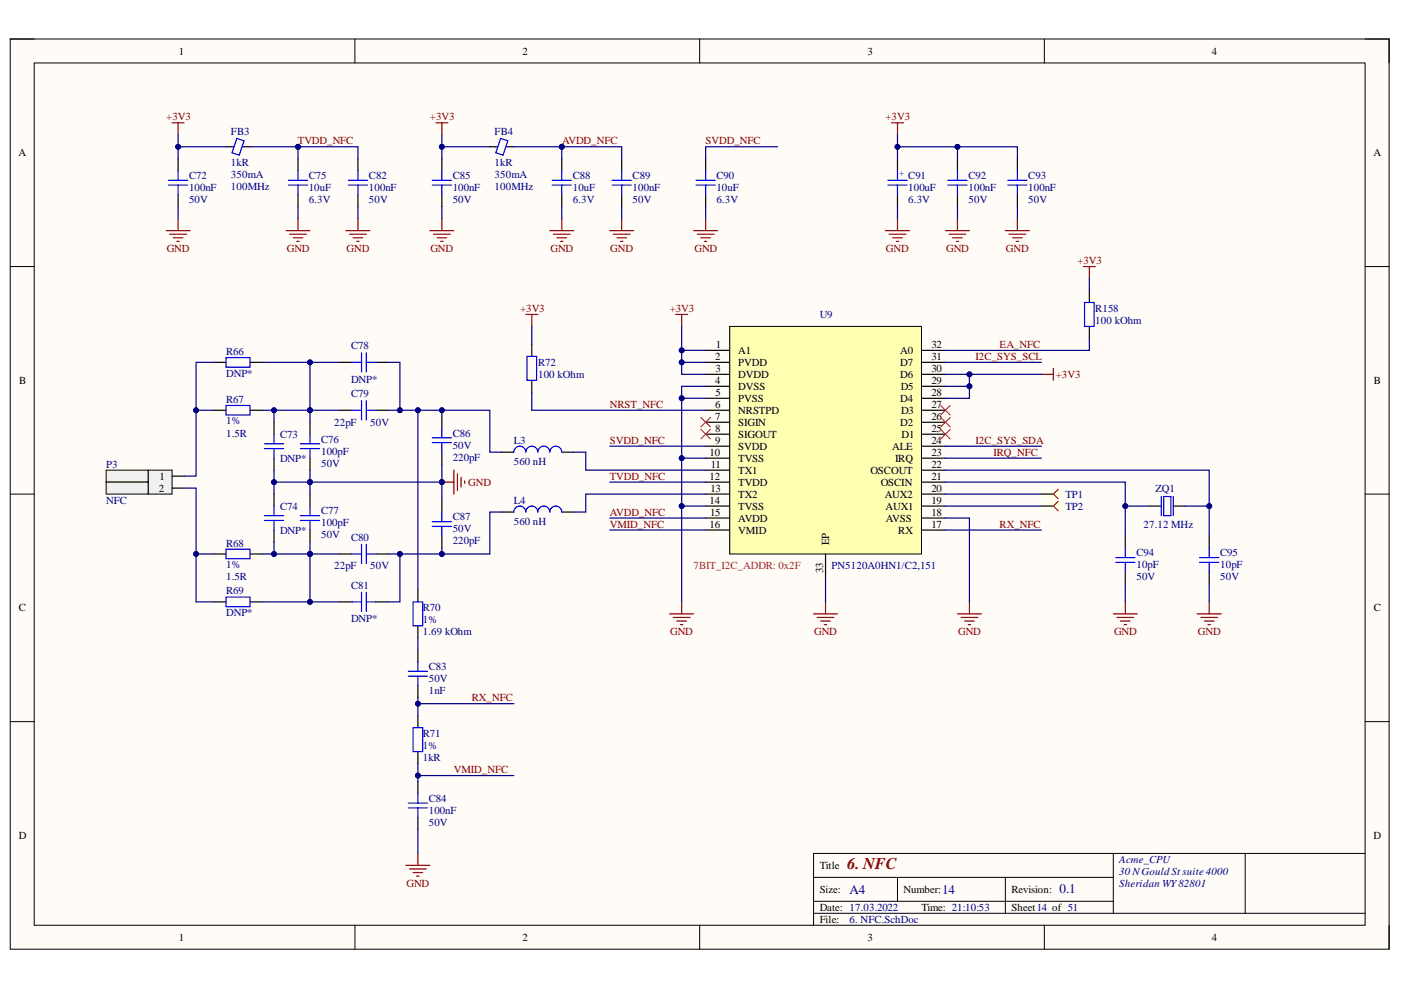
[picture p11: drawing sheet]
<svg xmlns="http://www.w3.org/2000/svg" width="297mm" height="210mm" viewBox="0 0 297 210" stroke-linecap="round" stroke-linejoin="round" font-family="sans-serif">
<path d="M2.2 8.3h292.3v193h-292.3z" fill-rule="evenodd" fill="#fffcf8"/>
<path d="M2.2 8.3h292.3v193h-292.3z" fill="none" stroke="#000" stroke-width=".21"/>
<path d="M7.3 13.3h282.1v182.9h-282.1z" fill-rule="evenodd" fill="#fffcf8"/>
<g fill="none" stroke="#000" stroke-width=".21">
<path d="M2.2 8.3h5.1M7.3 13.3h282.1v182.9h-282.1zM75.3 8.3v5M148.3 8.3v5M221.4 8.3v5M289.4 8.3h5.1v5M2.2 56.5h5.1M289.4 56.5h5.1M2.2 104.8h5.1M289.4 104.8h5.1M2.2 153h5.1M289.4 153h5.1"/>
<path d="M75.3 196.2v5.1M148.3 196.2v5.1M172.5 186h63.5M172.5 193.6h116.9M172.5 191.1h63.5M190.3 186v5.1M213.2 186v7.6M221.4 196.2v5.1M236 180.9v12.7M264 180.9v12.7M289.4 180.9h-116.9v15.3M294.5 196.2v5.1"/>
</g>
<path d="M111.5 66.7h2.5M112.7 66.7v2.5" fill="none" stroke="#800000" stroke-width=".25"/>
<path d="M154.7 69.2h40.7v48.3h-40.7z" fill-rule="evenodd" fill="#ffffb0"/>
<path d="M154.7 69.2h40.7v48.3h-40.7z" fill="none" stroke="#000" stroke-width=".21"/>
<g fill="none" stroke="#000" stroke-width=".25">
<path d="M149.6 74.3h5.1M149.6 76.8h5.1M149.6 79.4h5.1M195.4 76.8h5.1M195.4 79.4h5.1M195.4 74.3h5.1M149.6 81.9h5.1M149.6 84.4h5.1M149.6 87h5.1M149.6 89.5h5.1M149.6 92.1h5.1M149.6 94.6h5.1"/>
<path d="M149.6 97.1h5.1M149.6 99.7h5.1M195.4 81.9h5.1M195.4 84.5h5.1M195.4 87h5.1M195.4 89.5h5.1M195.4 92.1h5.1M195.4 94.6h5.1M195.4 97.1h5.1M195.4 99.7h5.1M149.6 102.2h5.1M149.6 104.8h5.1"/>
<path d="M149.6 107.3h5.1M149.6 109.8h5.1M149.6 112.4h5.1M175 117.5v5M195.4 102.2h5.1M195.4 104.8h5.1M195.4 107.3h5.1M195.4 109.8h5.1M195.4 112.4h5.1"/>
</g>
<path d="M31.4 99.7h5.1v5.1h-5.1z" fill-rule="evenodd" fill="#f0f0f0"/>
<path d="M31.4 99.7h5.1v5.1h-5.1z" fill="none" stroke="#000" stroke-width=".21"/>
<path d="M22.5 99.7h8.9v2.5h-8.9z" fill-rule="evenodd" fill="#f0f0f0"/>
<path d="M22.5 99.7h8.9v2.5h-8.9z" fill="none" stroke="#000" stroke-width=".21"/>
<path d="M22.5 102.2h8.9v2.6h-8.9z" fill-rule="evenodd" fill="#f0f0f0"/>
<path d="M22.5 102.2h8.9v2.6h-8.9z" fill="none" stroke="#000" stroke-width=".21"/>
<g fill="none" stroke="#000" stroke-width=".25">
<path d="M45.4 87h2.5M53 87h2.6M65.7 89.5v2.6M65.7 97.1v2.6M72.1 87h2.5M79.7 87h2.5M93.7 88.3v2.5M93.7 95.9v2.5M106.4 95.9h2.5M119.1 95.9h2.5M36.5 101h2.5M36.5 103.5h2.5"/>
<path d="M45.4 117.5h2.5M53 117.5h2.6M65.7 104.8v2.5M65.7 112.4v2.5M72.1 117.5h2.5M79.7 117.5h2.5M93.7 106v2.6M93.7 113.6v2.6M106.4 108.6h2.5M119.1 108.6h2.5"/>
</g>
<g fill="none" stroke="#00f" stroke-width=".25">
<path d="M47.9 86h5.1v2h-5.1zM63.7 94.1h4.1M63.7 95.1h4.1M65.7 92.1v2M65.7 95.1v2M74.6 87h2.1M76.7 85v4M77.7 85v4M77.7 87h2M91.6 92.8h4.1M91.6 93.8h4.1M93.7 90.8v2"/>
<path d="M93.7 93.8v2.1M108.9 95.9a1.27 1.27 0 0 1 1.3-1.3 1.27 1.27 0 0 1 1.3 1.3 1.27 1.27 0 0 1 1.3-1.3 1.27 1.27 0 0 1 1.2 1.3 1.27 1.27 0 0 1 1.3-1.3 1.27 1.27 0 0 1 1.3 1.3 1.27 1.27 0 0 1 1.2-1.3 1.27 1.27 0 0 1 1.3 1.3M47.9 116.4h5.1v2.1h-5.1zM63.7 109.3h4.1M63.7 110.3h4.1M65.7 107.3v2M65.7 110.3v2.1M74.6 117.5h2.1M76.7 115.4v4.1M77.7 115.4v4.1M77.7 117.5h2M91.6 110.6h4.1"/>
<path d="M91.6 111.6h4.1M93.7 108.6v2M93.7 111.6v2M108.9 108.6a1.27 1.27 0 0 1 1.3-1.3 1.27 1.27 0 0 1 1.3 1.3 1.27 1.27 0 0 1 1.3-1.3 1.27 1.27 0 0 1 1.2 1.3 1.27 1.27 0 0 1 1.3-1.3 1.27 1.27 0 0 1 1.3 1.3 1.27 1.27 0 0 1 1.2-1.3 1.27 1.27 0 0 1 1.3 1.3"/>
</g>
<path d="M96.2 99.7v5.1M93.7 102.2h2.5M97 100.4v3.6M97.8 101.2v2M98.5 102v.5M172.5 130.2h5.1M173.3 130.9h3.5M174 131.7h2.1M174.8 132.4h.5M175 127.6v2.6" fill="none" stroke="#800000" stroke-width=".25"/>
<circle cx="93.7" cy="102.2" r=".51" fill="#000080"/>
<circle cx="93.7" cy="102.2" r=".51" fill="none" stroke="#000080" stroke-width=".21"/>
<path d="M88.6 125.1v2.5M88.6 132.7v2.5M88.6 137.8v2.5M88.6 145.4v2.5M88.6 151.7v2.6M88.6 159.4v2.5M88.6 165.7v2.5M88.6 173.3v2.6" fill="none" stroke="#000" stroke-width=".25"/>
<path d="M87.6 127.6h2v5.1h-2zM86.6 143.4h4M86.6 142.3h4M87.6 154.3h2v5.1h-2zM88.6 140.3v2M88.6 143.4v2M86.6 170.3h4M86.6 171.3h4M88.6 168.2v2.1M88.6 171.3v2" fill="none" stroke="#00f" stroke-width=".25"/>
<g fill="none" stroke="#800000" stroke-width=".25">
<path d="M142 130.2h5.1M142.7 130.9h3.6M143.5 131.7h2M144.3 132.4h.5M144.5 127.6v2.6M203 130.2h5.1M203.8 130.9h3.5M204.5 131.7h2.1M205.3 132.4h.5M205.5 127.6v2.6M86.1 183.5h5M86.8 184.2h3.6"/>
<path d="M87.6 185h2M88.3 185.8h.6M88.6 180.9v2.6"/>
</g>
<path d="M220.8 103.5h5.1v2.5h-5.1z" fill-rule="evenodd" fill="#ffffe8"/>
<path d="M220.8 103.5h5.1v2.5h-5.1z" fill="none" stroke="#fff" stroke-width=".21"/>
<path d="M220.8 104.8h2.5" fill="none" stroke="#000" stroke-width=".25"/>
<path d="M224.4 103.7l-1.1 1.1 1.1 1" fill="none" stroke="#f00" stroke-width=".25"/>
<path d="M220.8 106h5.1v2.6h-5.1z" fill-rule="evenodd" fill="#ffffe8"/>
<path d="M220.8 106h5.1v2.6h-5.1z" fill="none" stroke="#fff" stroke-width=".21"/>
<g fill="none" stroke="#000" stroke-width=".25">
<path d="M37.8 33.7v2.5M47.9 31.1h1.3M51.7 31.1h1.3M63.2 33.7v2.5M75.9 33.7v2.5M37.8 41.3v2.5M63.2 41.3v2.5M75.9 41.3v2.5M45.4 76.8h2.5M53 76.8h2.6M72.1 76.8h2.5M79.7 76.8h2.5"/>
<path d="M112.7 73v2.6M58.1 89.5v2.6M58.1 97.1v2.6M112.7 80.6v2.6M58.1 104.8v2.5M58.1 112.4v2.5M220.8 107.3h2.5M238.6 113.6v2.6M243.7 107.3h2.5M248.8 107.3h2.5M256.4 113.6v2.6M45.4 127.6h2.5"/>
<path d="M53 127.6h2.6M72.1 127.6h2.5M79.7 127.6h2.5M238.6 121.3v2.5M256.4 121.3v2.5"/>
</g>
<path d="M224.4 106.3l-1.1 1 1.1 1" fill="none" stroke="#f00" stroke-width=".25"/>
<g fill="none" stroke="#00f" stroke-width=".25">
<path d="M35.7 38.2h4.1M35.7 39.2h4.1M37.8 36.2v2M37.8 39.2v2.1M49.2 31.1h.3M50.2 29.3l1.5 .5-1 3.1-1.5-.5zM51.5 31.1h.2M61.1 38.2h4.1M61.1 39.2h4.1M63.2 36.2v2M63.2 39.2v2.1M73.9 38.2h4"/>
<path d="M73.9 39.2h4M75.9 36.2v2M75.9 39.2v2.1M47.9 75.8h5.1v2h-5.1zM74.6 76.8h2.1M76.7 74.8v4.1M77.7 74.8v4.1M77.7 76.8h2M111.7 75.6h2.1v5h-2.1zM56.1 94.1h4M56.1 95.1h4M58.1 92.1v2"/>
<path d="M58.1 95.1v2M56.1 109.3h4M56.1 110.3h4M58.1 107.3v2M58.1 110.3v2.1M236.6 118.2h4M236.6 119.2h4M238.6 116.2v2M238.6 119.2v2.1M246.2 105.3v4M246.7 105.3h1.5v4h-1.5zM248.8 105.3v4"/>
<path d="M254.3 118.2h4.1M254.3 119.2h4.1M256.4 116.2v2M256.4 119.2v2.1M47.9 126.6h5.1v2h-5.1zM74.6 127.6h2.1M76.7 125.6v4M77.7 125.6v4M77.7 127.6h2"/>
</g>
<g fill="none" stroke="#800000" stroke-width=".25">
<path d="M36.5 26h2.5M37.8 26v2.6M35.2 48.9h5.1M36 49.7h3.5M36.7 50.4h2.1M37.5 51.2h.5M37.8 46.4v2.5M60.6 48.9h5.1M61.4 49.7h3.6M62.2 50.4h2M62.9 51.2h.5M63.2 46.4v2.5"/>
<path d="M73.3 48.9h5.1M74.1 49.7h3.6M74.9 50.4h2M75.6 51.2h.5M75.9 46.4v2.5M143.3 66.7h2.5M144.5 66.7v2.5M236 130.2h5.1M236.8 130.9h3.6M237.6 131.7h2M238.3 132.4h.5M238.6 127.6v2.6"/>
<path d="M253.8 130.2h5.1M254.6 130.9h3.6M255.4 131.7h2M256.1 132.4h.5M256.4 127.6v2.6"/>
</g>
<path d="M148.6 88.5l2 2M148.6 91l2 2.1M150.6 88.5l-2 2M150.6 91l-2 2.1M199.4 86l2.1 2M199.4 88.5l2.1 2M199.4 91.1l2.1 2M201.5 86l-2.1 2M201.5 88.5l-2.1 2M201.5 91.1l-2.1 2" fill="none" stroke="#f00" stroke-width=".21"/>
<circle cx="63.2" cy="31.1" r=".51" fill="#000080"/>
<circle cx="63.2" cy="31.1" r=".51" fill="none" stroke="#000080" stroke-width=".21"/>
<g fill="none" stroke="#00f" stroke-width=".25">
<path d="M91.6 38.2h4.1M91.6 39.2h4.1M93.7 36.2v2M93.7 39.2v2.1M105.1 31.1h.3M106.1 29.3l1.6 .5-1.1 3.1-1.5-.5zM107.4 31.1h.3M117.1 38.2h4M117.1 39.2h4M119.1 36.2v2M119.1 39.2v2.1M129.8 38.2h4"/>
<path d="M129.8 39.2h4M131.8 36.2v2M131.8 39.2v2.1"/>
</g>
<path d="M93.7 33.7v2.5M103.9 31.1h1.2M107.7 31.1h1.2M119.1 33.7v2.5M131.8 33.7v2.5M93.7 41.3v2.5M119.1 41.3v2.5M131.8 41.3v2.5" fill="none" stroke="#000" stroke-width=".25"/>
<g fill="none" stroke="#800000" stroke-width=".25">
<path d="M92.4 26h2.6M93.7 26v2.6M91.1 48.9h5.1M91.9 49.7h3.6M92.7 50.4h2M93.4 51.2h.5M93.7 46.4v2.5M116.6 48.9h5M117.3 49.7h3.6M118.1 50.4h2M118.9 51.2h.5M119.1 46.4v2.5"/>
<path d="M129.3 48.9h5.1M130 49.7h3.6M130.8 50.4h2M131.6 51.2h.5M131.8 46.4v2.5"/>
</g>
<circle cx="119.1" cy="31.1" r=".51" fill="#000080"/>
<circle cx="119.1" cy="31.1" r=".51" fill="none" stroke="#000080" stroke-width=".21"/>
<g fill="none" stroke="#800000" stroke-width=".25">
<path d="M189 26h2.6M190.3 26v2.6M147.1 48.9h5.1M147.8 49.7h3.6M148.6 50.4h2M149.4 51.2h.5M149.6 46.4v2.5M187.7 48.9h5.1M188.5 49.7h3.6M189.3 50.4h2M190 51.2h.5M190.3 46.4v2.5"/>
<path d="M200.5 48.9h5M201.2 49.7h3.6M202 50.4h2M202.7 51.2h.6M203 46.4v2.5M213.2 48.9h5M213.9 49.7h3.6M214.7 50.4h2M215.5 51.2h.5M215.7 46.4v2.5"/>
</g>
<path d="M149.6 33.7v2.5M190.3 33.7v2.5M203 33.7v2.5M215.7 33.7v2.5M149.6 41.3v2.5M190.3 41.3v2.5M203 41.3v2.5M215.7 41.3v2.5" fill="none" stroke="#000" stroke-width=".25"/>
<g fill="none" stroke="#00f" stroke-width=".25">
<path d="M147.6 38.2h4M147.6 39.2h4M149.6 36.2v2M149.6 39.2v2.1M188.3 38.2h4M188.3 39.2h4M190.3 36.2v2M190.3 39.2v2.1M201 38.2h4M201 39.2h4M203 36.2v2M203 39.2v2.1"/>
<path d="M213.7 38.2h4M213.7 39.2h4M215.7 36.2v2M215.7 39.2v2.1"/>
</g>
<path d="M72.1 87h-6.4v2.5" fill="none" stroke="#000080" stroke-width=".25"/>
<circle cx="65.7" cy="87" r=".51" fill="#000080"/>
<circle cx="65.7" cy="87" r=".51" fill="none" stroke="#000080" stroke-width=".21"/>
<path d="M65.7 114.9v2.6h6.4" fill="none" stroke="#000080" stroke-width=".25"/>
<circle cx="65.7" cy="117.5" r=".51" fill="#000080"/>
<circle cx="65.7" cy="117.5" r=".51" fill="none" stroke="#000080" stroke-width=".21"/>
<path d="M93.7 116.2v1.3h-11.5" fill="none" stroke="#000080" stroke-width=".25"/>
<circle cx="84.8" cy="117.5" r=".51" fill="#000080"/>
<circle cx="84.8" cy="117.5" r=".51" fill="none" stroke="#000080" stroke-width=".21"/>
<circle cx="93.7" cy="117.5" r=".51" fill="#000080"/>
<circle cx="93.7" cy="117.5" r=".51" fill="none" stroke="#000080" stroke-width=".21"/>
<path d="M65.7 102.2h28" fill="none" stroke="#000080" stroke-width=".25"/>
<circle cx="65.7" cy="102.2" r=".51" fill="#000080"/>
<circle cx="65.7" cy="102.2" r=".51" fill="none" stroke="#000080" stroke-width=".21"/>
<circle cx="93.7" cy="102.2" r=".51" fill="#000080"/>
<circle cx="93.7" cy="102.2" r=".51" fill="none" stroke="#000080" stroke-width=".21"/>
<path d="M106.4 108.6h-2.5v8.9h-10.2" fill="none" stroke="#000080" stroke-width=".25"/>
<circle cx="93.7" cy="117.5" r=".51" fill="#000080"/>
<circle cx="93.7" cy="117.5" r=".51" fill="none" stroke="#000080" stroke-width=".21"/>
<path d="M93.7 87h10.2v8.9h2.5" fill="none" stroke="#000080" stroke-width=".25"/>
<circle cx="93.7" cy="87" r=".51" fill="#000080"/>
<circle cx="93.7" cy="87" r=".51" fill="none" stroke="#000080" stroke-width=".21"/>
<path d="M55.6 87h10.1M121.6 95.9h2.6v3.8h25.4M149.6 104.8h-25.4v3.8h-2.6" fill="none" stroke="#000080" stroke-width=".25"/>
<circle cx="58.1" cy="87" r=".51" fill="#000080"/>
<circle cx="58.1" cy="87" r=".51" fill="none" stroke="#000080" stroke-width=".21"/>
<circle cx="65.7" cy="87" r=".51" fill="#000080"/>
<circle cx="65.7" cy="87" r=".51" fill="none" stroke="#000080" stroke-width=".21"/>
<path d="M55.6 117.5h10.1" fill="none" stroke="#000080" stroke-width=".25"/>
<circle cx="58.1" cy="117.5" r=".51" fill="#000080"/>
<circle cx="58.1" cy="117.5" r=".51" fill="none" stroke="#000080" stroke-width=".21"/>
<circle cx="65.7" cy="117.5" r=".51" fill="#000080"/>
<circle cx="65.7" cy="117.5" r=".51" fill="none" stroke="#000080" stroke-width=".21"/>
<path d="M65.7 99.7v5.1M175 122.5v5.1" fill="none" stroke="#000080" stroke-width=".25"/>
<circle cx="65.7" cy="102.2" r=".51" fill="#000080"/>
<circle cx="65.7" cy="102.2" r=".51" fill="none" stroke="#000080" stroke-width=".21"/>
<path d="M93.7 98.4v7.6" fill="none" stroke="#000080" stroke-width=".25"/>
<circle cx="93.7" cy="102.2" r=".51" fill="#000080"/>
<circle cx="93.7" cy="102.2" r=".51" fill="none" stroke="#000080" stroke-width=".21"/>
<path d="M45.4 87h-3.8v14h-2.6" fill="none" stroke="#000080" stroke-width=".25"/>
<circle cx="41.6" cy="87" r=".51" fill="#000080"/>
<circle cx="41.6" cy="87" r=".51" fill="none" stroke="#000080" stroke-width=".21"/>
<path d="M39 103.5h2.6v14h3.8" fill="none" stroke="#000080" stroke-width=".25"/>
<circle cx="41.6" cy="117.5" r=".51" fill="#000080"/>
<circle cx="41.6" cy="117.5" r=".51" fill="none" stroke="#000080" stroke-width=".21"/>
<path d="M200.5 112.4h20.3M88.6 135.2v2.6M88.6 147.9v3.8" fill="none" stroke="#000080" stroke-width=".25"/>
<circle cx="88.6" cy="149.2" r=".51" fill="#000080"/>
<circle cx="88.6" cy="149.2" r=".51" fill="none" stroke="#000080" stroke-width=".21"/>
<path d="M88.6 161.9v3.8" fill="none" stroke="#000080" stroke-width=".25"/>
<circle cx="88.6" cy="164.4" r=".51" fill="#000080"/>
<circle cx="88.6" cy="164.4" r=".51" fill="none" stroke="#000080" stroke-width=".21"/>
<path d="M88.6 87v38.1M88.6 175.9v5" fill="none" stroke="#000080" stroke-width=".25"/>
<circle cx="88.6" cy="87" r=".51" fill="#000080"/>
<circle cx="88.6" cy="87" r=".51" fill="none" stroke="#000080" stroke-width=".21"/>
<path d="M88.6 149.2h20.3" fill="none" stroke="#000080" stroke-width=".25"/>
<circle cx="88.6" cy="149.2" r=".51" fill="#000080"/>
<circle cx="88.6" cy="149.2" r=".51" fill="none" stroke="#000080" stroke-width=".21"/>
<path d="M88.6 164.4h20.3" fill="none" stroke="#000080" stroke-width=".25"/>
<circle cx="88.6" cy="164.4" r=".51" fill="#000080"/>
<circle cx="88.6" cy="164.4" r=".51" fill="none" stroke="#000080" stroke-width=".21"/>
<path d="M144.5 84.4h5.1M129.3 112.4h20.3" fill="none" stroke="#000080" stroke-width=".25"/>
<circle cx="144.5" cy="84.4" r=".51" fill="#000080"/>
<circle cx="144.5" cy="84.4" r=".51" fill="none" stroke="#000080" stroke-width=".21"/>
<path d="M144.5 97.1h5.1" fill="none" stroke="#000080" stroke-width=".25"/>
<circle cx="144.5" cy="97.1" r=".51" fill="#000080"/>
<circle cx="144.5" cy="97.1" r=".51" fill="none" stroke="#000080" stroke-width=".21"/>
<path d="M144.5 107.3h5.1" fill="none" stroke="#000080" stroke-width=".25"/>
<circle cx="144.5" cy="107.3" r=".51" fill="#000080"/>
<circle cx="144.5" cy="107.3" r=".51" fill="none" stroke="#000080" stroke-width=".21"/>
<path d="M149.6 81.9h-5.1v45.7" fill="none" stroke="#000080" stroke-width=".25"/>
<circle cx="144.5" cy="107.3" r=".51" fill="#000080"/>
<circle cx="144.5" cy="107.3" r=".51" fill="none" stroke="#000080" stroke-width=".21"/>
<circle cx="144.5" cy="97.1" r=".51" fill="#000080"/>
<circle cx="144.5" cy="97.1" r=".51" fill="none" stroke="#000080" stroke-width=".21"/>
<circle cx="144.5" cy="84.4" r=".51" fill="#000080"/>
<circle cx="144.5" cy="84.4" r=".51" fill="none" stroke="#000080" stroke-width=".21"/>
<path d="M200.5 109.8h5v17.8M200.5 102.2h38.1v5.1h5.1M200.5 104.8h20.3M200.5 107.3h20.3" fill="none" stroke="#000080" stroke-width=".25"/>
<circle cx="238.6" cy="107.3" r=".51" fill="#000080"/>
<circle cx="238.6" cy="107.3" r=".51" fill="none" stroke="#000080" stroke-width=".21"/>
<path d="M200.5 99.7h55.9v7.6h-5.1" fill="none" stroke="#000080" stroke-width=".25"/>
<circle cx="256.4" cy="107.3" r=".51" fill="#000080"/>
<circle cx="256.4" cy="107.3" r=".51" fill="none" stroke="#000080" stroke-width=".21"/>
<path d="M238.6 107.3v6.3" fill="none" stroke="#000080" stroke-width=".25"/>
<circle cx="238.6" cy="107.3" r=".51" fill="#000080"/>
<circle cx="238.6" cy="107.3" r=".51" fill="none" stroke="#000080" stroke-width=".21"/>
<path d="M256.4 107.3v6.3" fill="none" stroke="#000080" stroke-width=".25"/>
<circle cx="256.4" cy="107.3" r=".51" fill="#000080"/>
<circle cx="256.4" cy="107.3" r=".51" fill="none" stroke="#000080" stroke-width=".21"/>
<path d="M112.7 69.2v3.8M144.5 69.2v5.1h5.1M200.5 76.8h20.3M112.7 83.2v3.8h36.9M129.3 94.6h20.3M200.5 97.1h20.3M200.5 94.6h20.3M129.3 109.8h20.3M129.3 102.2h20.3M238.6 123.8v3.8M256.4 123.8v3.8" fill="none" stroke="#000080" stroke-width=".25"/>
<circle cx="144.5" cy="74.3" r=".51" fill="#000080"/>
<circle cx="144.5" cy="74.3" r=".51" fill="none" stroke="#000080" stroke-width=".21"/>
<path d="M41.6 117.5v10.1h3.8" fill="none" stroke="#000080" stroke-width=".25"/>
<circle cx="41.6" cy="117.5" r=".51" fill="#000080"/>
<circle cx="41.6" cy="117.5" r=".51" fill="none" stroke="#000080" stroke-width=".21"/>
<path d="M65.7 117.5v10.1h-10.1" fill="none" stroke="#000080" stroke-width=".25"/>
<circle cx="65.7" cy="117.5" r=".51" fill="#000080"/>
<circle cx="65.7" cy="117.5" r=".51" fill="none" stroke="#000080" stroke-width=".21"/>
<circle cx="65.7" cy="127.6" r=".51" fill="#000080"/>
<circle cx="65.7" cy="127.6" r=".51" fill="none" stroke="#000080" stroke-width=".21"/>
<path d="M45.4 76.8h-3.8v10.2" fill="none" stroke="#000080" stroke-width=".25"/>
<circle cx="41.6" cy="87" r=".51" fill="#000080"/>
<circle cx="41.6" cy="87" r=".51" fill="none" stroke="#000080" stroke-width=".21"/>
<path d="M55.6 76.8h10.1v10.2" fill="none" stroke="#000080" stroke-width=".25"/>
<circle cx="65.7" cy="76.8" r=".51" fill="#000080"/>
<circle cx="65.7" cy="76.8" r=".51" fill="none" stroke="#000080" stroke-width=".21"/>
<circle cx="65.7" cy="87" r=".51" fill="#000080"/>
<circle cx="65.7" cy="87" r=".51" fill="none" stroke="#000080" stroke-width=".21"/>
<path d="M65.7 127.6h6.4" fill="none" stroke="#000080" stroke-width=".25"/>
<circle cx="65.7" cy="127.6" r=".51" fill="#000080"/>
<circle cx="65.7" cy="127.6" r=".51" fill="none" stroke="#000080" stroke-width=".21"/>
<path d="M84.8 117.5v10.1h-2.6" fill="none" stroke="#000080" stroke-width=".25"/>
<circle cx="84.8" cy="117.5" r=".51" fill="#000080"/>
<circle cx="84.8" cy="117.5" r=".51" fill="none" stroke="#000080" stroke-width=".21"/>
<path d="M65.7 76.8h6.4" fill="none" stroke="#000080" stroke-width=".25"/>
<circle cx="65.7" cy="76.8" r=".51" fill="#000080"/>
<circle cx="65.7" cy="76.8" r=".51" fill="none" stroke="#000080" stroke-width=".21"/>
<path d="M82.2 76.8h2.6v10.2" fill="none" stroke="#000080" stroke-width=".25"/>
<circle cx="84.8" cy="87" r=".51" fill="#000080"/>
<circle cx="84.8" cy="87" r=".51" fill="none" stroke="#000080" stroke-width=".21"/>
<path d="M82.2 87h11.5v1.3" fill="none" stroke="#000080" stroke-width=".25"/>
<circle cx="84.8" cy="87" r=".51" fill="#000080"/>
<circle cx="84.8" cy="87" r=".51" fill="none" stroke="#000080" stroke-width=".21"/>
<circle cx="88.6" cy="87" r=".51" fill="#000080"/>
<circle cx="88.6" cy="87" r=".51" fill="none" stroke="#000080" stroke-width=".21"/>
<circle cx="93.7" cy="87" r=".51" fill="#000080"/>
<circle cx="93.7" cy="87" r=".51" fill="none" stroke="#000080" stroke-width=".21"/>
<path d="M58.1 99.7v5.1" fill="none" stroke="#000080" stroke-width=".25"/>
<circle cx="58.1" cy="102.2" r=".51" fill="#000080"/>
<circle cx="58.1" cy="102.2" r=".51" fill="none" stroke="#000080" stroke-width=".21"/>
<path d="M58.1 102.2h7.6" fill="none" stroke="#000080" stroke-width=".25"/>
<circle cx="58.1" cy="102.2" r=".51" fill="#000080"/>
<circle cx="58.1" cy="102.2" r=".51" fill="none" stroke="#000080" stroke-width=".21"/>
<circle cx="65.7" cy="102.2" r=".51" fill="#000080"/>
<circle cx="65.7" cy="102.2" r=".51" fill="none" stroke="#000080" stroke-width=".21"/>
<path d="M58.1 87v2.5" fill="none" stroke="#000080" stroke-width=".25"/>
<circle cx="58.1" cy="87" r=".51" fill="#000080"/>
<circle cx="58.1" cy="87" r=".51" fill="none" stroke="#000080" stroke-width=".21"/>
<path d="M58.1 114.9v2.6" fill="none" stroke="#000080" stroke-width=".25"/>
<circle cx="58.1" cy="117.5" r=".51" fill="#000080"/>
<circle cx="58.1" cy="117.5" r=".51" fill="none" stroke="#000080" stroke-width=".21"/>
<path d="M53 31.1h22.9v2.6M63.2 43.8v2.6M75.9 43.8v2.6" fill="none" stroke="#000080" stroke-width=".25"/>
<circle cx="63.2" cy="31.1" r=".51" fill="#000080"/>
<circle cx="63.2" cy="31.1" r=".51" fill="none" stroke="#000080" stroke-width=".21"/>
<path d="M63.2 31.1v2.6" fill="none" stroke="#000080" stroke-width=".25"/>
<circle cx="63.2" cy="31.1" r=".51" fill="#000080"/>
<circle cx="63.2" cy="31.1" r=".51" fill="none" stroke="#000080" stroke-width=".21"/>
<path d="M47.9 31.1h-10.1v2.6" fill="none" stroke="#000080" stroke-width=".25"/>
<circle cx="37.8" cy="31.1" r=".51" fill="#000080"/>
<circle cx="37.8" cy="31.1" r=".51" fill="none" stroke="#000080" stroke-width=".21"/>
<path d="M37.8 28.6v2.5" fill="none" stroke="#000080" stroke-width=".25"/>
<circle cx="37.8" cy="31.1" r=".51" fill="#000080"/>
<circle cx="37.8" cy="31.1" r=".51" fill="none" stroke="#000080" stroke-width=".21"/>
<path d="M108.9 31.1h22.9v2.6M37.8 43.8v2.6M119.1 43.8v2.6M131.8 43.8v2.6" fill="none" stroke="#000080" stroke-width=".25"/>
<circle cx="119.1" cy="31.1" r=".51" fill="#000080"/>
<circle cx="119.1" cy="31.1" r=".51" fill="none" stroke="#000080" stroke-width=".21"/>
<path d="M119.1 31.1v2.6" fill="none" stroke="#000080" stroke-width=".25"/>
<circle cx="119.1" cy="31.1" r=".51" fill="#000080"/>
<circle cx="119.1" cy="31.1" r=".51" fill="none" stroke="#000080" stroke-width=".21"/>
<path d="M103.9 31.1h-10.2v2.6" fill="none" stroke="#000080" stroke-width=".25"/>
<circle cx="93.7" cy="31.1" r=".51" fill="#000080"/>
<circle cx="93.7" cy="31.1" r=".51" fill="none" stroke="#000080" stroke-width=".21"/>
<path d="M93.7 28.6v2.5" fill="none" stroke="#000080" stroke-width=".25"/>
<circle cx="93.7" cy="31.1" r=".51" fill="#000080"/>
<circle cx="93.7" cy="31.1" r=".51" fill="none" stroke="#000080" stroke-width=".21"/>
<path d="M164.9 31.1h-15.3v2.6M93.7 43.8v2.6M149.6 43.8v2.6M144.5 74.3v5.1h5.1" fill="none" stroke="#000080" stroke-width=".25"/>
<circle cx="144.5" cy="76.8" r=".51" fill="#000080"/>
<circle cx="144.5" cy="76.8" r=".51" fill="none" stroke="#000080" stroke-width=".21"/>
<circle cx="144.5" cy="74.3" r=".51" fill="#000080"/>
<circle cx="144.5" cy="74.3" r=".51" fill="none" stroke="#000080" stroke-width=".21"/>
<path d="M144.5 76.8h5.1" fill="none" stroke="#000080" stroke-width=".25"/>
<circle cx="144.5" cy="76.8" r=".51" fill="#000080"/>
<circle cx="144.5" cy="76.8" r=".51" fill="none" stroke="#000080" stroke-width=".21"/>
<path d="M190.3 33.7v-2.6h25.4v2.6M190.3 43.8v2.6M203 43.8v2.6M215.7 43.8v2.6" fill="none" stroke="#000080" stroke-width=".25"/>
<circle cx="190.3" cy="31.1" r=".51" fill="#000080"/>
<circle cx="190.3" cy="31.1" r=".51" fill="none" stroke="#000080" stroke-width=".21"/>
<circle cx="203" cy="31.1" r=".51" fill="#000080"/>
<circle cx="203" cy="31.1" r=".51" fill="none" stroke="#000080" stroke-width=".21"/>
<path d="M203 31.1v2.6" fill="none" stroke="#000080" stroke-width=".25"/>
<circle cx="203" cy="31.1" r=".51" fill="#000080"/>
<circle cx="203" cy="31.1" r=".51" fill="none" stroke="#000080" stroke-width=".21"/>
<path d="M190.3 28.6v2.5" fill="none" stroke="#000080" stroke-width=".25"/>
<circle cx="190.3" cy="31.1" r=".51" fill="#000080"/>
<circle cx="190.3" cy="31.1" r=".51" fill="none" stroke="#000080" stroke-width=".21"/>
<path d="M220.8 79.4h2.5M223.3 78.1v2.5" fill="none" stroke="#800000" stroke-width=".25"/>
<path d="M200.5 79.4h20.3" fill="none" stroke="#000080" stroke-width=".25"/>
<circle cx="205.5" cy="79.4" r=".51" fill="#000080"/>
<circle cx="205.5" cy="79.4" r=".51" fill="none" stroke="#000080" stroke-width=".21"/>
<path d="M205.5 79.4v5.1h-5" fill="none" stroke="#000080" stroke-width=".25"/>
<circle cx="205.5" cy="81.9" r=".51" fill="#000080"/>
<circle cx="205.5" cy="81.9" r=".51" fill="none" stroke="#000080" stroke-width=".21"/>
<circle cx="205.5" cy="79.4" r=".51" fill="#000080"/>
<circle cx="205.5" cy="79.4" r=".51" fill="none" stroke="#000080" stroke-width=".21"/>
<path d="M200.5 81.9h5" fill="none" stroke="#000080" stroke-width=".25"/>
<circle cx="205.5" cy="81.9" r=".51" fill="#000080"/>
<circle cx="205.5" cy="81.9" r=".51" fill="none" stroke="#000080" stroke-width=".21"/>
<path d="M231 61.6v2.5M231 69.2v2.5" fill="none" stroke="#000" stroke-width=".25"/>
<path d="M229.9 64.1h2.1v5.1h-2.1z" fill="none" stroke="#00f" stroke-width=".25"/>
<path d="M229.7 56.5h2.5M231 56.5v2.6" fill="none" stroke="#800000" stroke-width=".25"/>
<path d="M231 59.1v2.5M231 71.7v2.6h-30.5" fill="none" stroke="#000080" stroke-width=".25"/>
<text font-size="3.5" fill="#800000" x="179.6" y="184.3">6. NFC</text>
<g font-size="2.8" fill="#000080">
<text x="180.1" y="189.5">A4</text>
<text x="199.8" y="189.5">14</text>
<text x="224.6" y="189.2">0.1</text>
</g>
<g font-size="2.3">
<text x="37.9" y="11.6">1</text>
<text x="110.8" y="11.6">2</text>
<text x="183.9" y="11.6">3</text>
<text x="256.9" y="11.6">4</text>
<text x="3.9" y="33.1">A</text>
<text x="291.2" y="33.1">A</text>
<text x="151.6" y="76.3">2</text>
<text x="151.8" y="73.8">1</text>
<text x="156.5" y="75">A1</text>
<text x="156.5" y="77.6">PVDD</text>
<text x="190.9" y="77.6">D7</text>
<text x="190.9" y="75">A0</text>
<text x="197.5" y="76.3">31</text>
<text x="197.5" y="73.8">32</text>
<text x="4.1" y="81.4">B</text>
<text x="151.6" y="81.4">4</text>
<text x="151.7" y="78.8">3</text>
<text x="151.7" y="83.9">5</text>
<text x="156.5" y="80.1">DVDD</text>
<text x="156.5" y="82.6">DVSS</text>
<text x="190.9" y="80.1">D6</text>
<text x="191" y="82.6">D5</text>
<text x="197.5" y="83.9">28</text>
<text x="197.5" y="81.4">29</text>
<text x="197.5" y="78.8">30</text>
<text x="291.3" y="81.4">B</text>
<text x="151.6" y="86.4">6</text>
<text x="151.6" y="89">7</text>
<text x="156.5" y="85.2">PVSS</text>
<text x="156.5" y="87.7">NRSTPD</text>
<text x="190.9" y="85.2">D4</text>
<text x="191" y="87.7">D3</text>
<text x="197.5" y="89">26</text>
<text x="197.5" y="86.4">27</text>
<text x="151.6" y="91.5">8</text>
<text x="151.6" y="94.1">9</text>
<text x="156.5" y="90.2">SIGIN</text>
<text x="156.5" y="92.8">SIGOUT</text>
<text x="156.5" y="95.4">SVDD</text>
<text x="189.2" y="95.4">ALE</text>
<text x="190.9" y="90.2">D2</text>
<text x="191.1" y="92.8">D1</text>
<text x="197.5" y="94.1">24</text>
<text x="197.5" y="91.5">25</text>
<text x="33.8" y="101.7">1</text>
<text x="150.5" y="96.6">10</text>
<text x="150.5" y="101.7">12</text>
<text x="150.7" y="99.2">11</text>
<text x="156.5" y="97.9">TVSS</text>
<text x="156.5" y="100.4">TX1</text>
<text x="184.5" y="100.4">OSCOUT</text>
<text x="189.8" y="97.9">IRQ</text>
<text x="197.5" y="101.7">21</text>
<text x="197.5" y="99.2">22</text>
<text x="197.5" y="96.6">23</text>
<text x="33.7" y="104.3">2</text>
<text x="150.5" y="106.8">14</text>
<text x="150.6" y="104.3">13</text>
<text x="156.5" y="103">TVDD</text>
<text x="156.5" y="105.5">TX2</text>
<text x="186.7" y="103">OSCIN</text>
<text x="187.6" y="105.5">AUX2</text>
<text x="197.5" y="106.8">19</text>
<text x="197.5" y="104.3">20</text>
<text x="150.5" y="111.9">16</text>
<text x="150.5" y="109.3">15</text>
<text x="156.5" y="108.1">TVSS</text>
<text x="156.5" y="110.6">AVDD</text>
<text x="156.5" y="113.1">VMID</text>
<text x="187.7" y="108.1">AUX1</text>
<text x="187.8" y="110.6">AVSS</text>
<text x="190.5" y="113.1">RX</text>
<text x="197.5" y="111.9">17</text>
<text x="197.5" y="109.3">18</text>
<text x="175.8" y="115.7" transform="rotate(-90 175.8 115.7)">EP</text>
<text x="174.6" y="121.6" transform="rotate(-90 174.6 121.6)">33</text>
<text x="4" y="129.6">C</text>
<text x="291.3" y="129.6">C</text>
<text x="4" y="177.8">D</text>
<text x="291.2" y="177.8">D</text>
<text x="173.8" y="184.3">Title</text>
<text x="173.8" y="189.3">Size:</text>
<text x="191.6" y="189.3">Number:</text>
<text x="214.5" y="189.3">Revision:</text>
<text x="173.8" y="193.1">Date: 17.03.2022</text>
<text x="173.8" y="195.7">File:</text>
<text x="195.4" y="193.1">Time: 21:10:53</text>
<text x="214.5" y="193.1">Sheet14 of 51</text>
<text x="37.9" y="199.5">1</text>
<text x="110.8" y="199.5">2</text>
<text x="183.9" y="199.5">3</text>
<text x="256.9" y="199.5">4</text>
</g>
<g font-size="2.3" fill="#800000">
<text x="35.3" y="25.5">+3V3</text>
<text x="91.2" y="25.5">+3V3</text>
<text x="187.7" y="25.5">+3V3</text>
<text x="63.2" y="30.6">TVDD_NFC</text>
<text x="119.2" y="30.6">AVDD_NFC</text>
<text x="149.6" y="30.6">SVDD_NFC</text>
<text x="35.4" y="53.5">GND</text>
<text x="60.8" y="53.5">GND</text>
<text x="73.5" y="53.5">GND</text>
<text x="91.3" y="53.5">GND</text>
<text x="116.7" y="53.5">GND</text>
<text x="129.4" y="53.5">GND</text>
<text x="147.2" y="53.5">GND</text>
<text x="187.8" y="53.5">GND</text>
<text x="200.6" y="53.5">GND</text>
<text x="213.3" y="53.5">GND</text>
<text x="228.4" y="56">+3V3</text>
<text x="110.3" y="66.1">+3V3</text>
<text x="142" y="66.1">+3V3</text>
<text x="206.9" y="76.3">I2C_SYS_SCL</text>
<text x="211.9" y="73.8">EA_NFC</text>
<text x="223.9" y="80.1">+3V3</text>
<text x="129.3" y="86.4">NRST_NFC</text>
<text x="129.3" y="94.1">SVDD_NFC</text>
<text x="206.9" y="94.1">I2C_SYS_SDA</text>
<text x="129.3" y="101.7">TVDD_NFC</text>
<text x="210.7" y="96.6">IRQ_NFC</text>
<text x="99.3" y="103">GND</text>
<text x="129.3" y="111.9">VMID_NFC</text>
<text x="129.3" y="109.3">AVDD_NFC</text>
<text x="211.9" y="111.9">RX_NFC</text>
<text x="142.1" y="134.7">GND</text>
<text x="172.6" y="134.7">GND</text>
<text x="203.1" y="134.7">GND</text>
<text x="236.2" y="134.7">GND</text>
<text x="254" y="134.7">GND</text>
<text x="100" y="148.7">RX_NFC</text>
<text x="96.2" y="163.9">VMID_NFC</text>
<text x="86.2" y="188.1">GND</text>
</g>
<g font-size="2.3" fill="#000080">
<text x="49" y="28.6">FB3</text>
<text x="104.9" y="28.6">FB4</text>
<text x="49" y="35.1">1kR</text>
<text x="104.9" y="35.1">1kR</text>
<text x="40.1" y="40.5">100nF</text>
<text x="40.1" y="37.9">C72</text>
<text x="49" y="37.7">350mA</text>
<text x="49" y="40.2">100MHz</text>
<text x="65.5" y="40.5">10uF</text>
<text x="65.5" y="37.9">C75</text>
<text x="78.2" y="40.5">100nF</text>
<text x="78.2" y="37.9">C82</text>
<text x="96" y="40.5">100nF</text>
<text x="96" y="37.9">C85</text>
<text x="104.9" y="37.7">350mA</text>
<text x="104.9" y="40.2">100MHz</text>
<text x="121.4" y="40.5">10uF</text>
<text x="121.4" y="37.9">C88</text>
<text x="134.1" y="40.5">100nF</text>
<text x="134.1" y="37.9">C89</text>
<text x="151.9" y="40.5">10uF</text>
<text x="151.9" y="37.9">C90</text>
<text x="192.6" y="40.5">100uF</text>
<text x="192.6" y="37.9">C91</text>
<text x="205.3" y="40.5">100nF</text>
<text x="205.3" y="37.9">C92</text>
<text x="218" y="40.5">100nF</text>
<text x="218" y="37.9">C93</text>
<text x="40.1" y="43">50V</text>
<text x="65.5" y="43">6.3V</text>
<text x="78.2" y="43">50V</text>
<text x="96" y="43">50V</text>
<text x="121.4" y="43">6.3V</text>
<text x="134.1" y="43">50V</text>
<text x="151.9" y="43">6.3V</text>
<text x="192.6" y="43">6.3V</text>
<text x="205.3" y="43">50V</text>
<text x="218" y="43">50V</text>
<text x="173.8" y="67.4">U9</text>
<text x="232.2" y="66.1">R158</text>
<text x="232.2" y="68.7">100 kOhm</text>
<text x="48" y="75.3">R66</text>
<text x="74.4" y="74">C78</text>
<text x="114.1" y="77.6">R72</text>
<text x="48" y="79.8">DNP*</text>
<text x="74.4" y="81.1">DNP*</text>
<text x="114.1" y="80.1">100 kOhm</text>
<text x="48" y="90">1%</text>
<text x="48" y="85.4">R67</text>
<text x="74.4" y="84.1">C79</text>
<text x="48" y="92.6">1.5R</text>
<text x="59.4" y="92.8">C73</text>
<text x="68.1" y="93.9">C76</text>
<text x="70.9" y="90.2">22pF</text>
<text x="78.5" y="90.2">50V</text>
<text x="96" y="95.1">50V</text>
<text x="96" y="92.6">C86</text>
<text x="108.9" y="94.1">L3</text>
<text x="22.5" y="99.2">P3</text>
<text x="59.4" y="97.9">DNP*</text>
<text x="68.1" y="96.4">100pF</text>
<text x="68.1" y="98.9">50V</text>
<text x="96" y="97.7">220pF</text>
<text x="108.9" y="98.7">560 nH</text>
<text x="22.5" y="106.8">NFC</text>
<text x="108.9" y="106.8">L4</text>
<text x="225.9" y="105.5">TP1</text>
<text x="245" y="104.3">ZQ1</text>
<text x="59.4" y="108.1">C74</text>
<text x="59.4" y="113.1">DNP*</text>
<text x="68.1" y="111.6">100pF</text>
<text x="68.1" y="109.1">C77</text>
<text x="96" y="112.9">50V</text>
<text x="96" y="110.3">C87</text>
<text x="108.9" y="111.3">560 nH</text>
<text x="225.9" y="108.1">TP2</text>
<text x="242.5" y="111.9">27.12 MHz</text>
<text x="48" y="115.9">R68</text>
<text x="68.1" y="114.1">50V</text>
<text x="74.4" y="114.6">C80</text>
<text x="96" y="115.4">220pF</text>
<text x="240.9" y="117.9">C94</text>
<text x="258.7" y="117.9">C95</text>
<text x="48" y="120.5">1%</text>
<text x="48" y="123">1.5R</text>
<text x="70.9" y="120.7">22pF</text>
<text x="74.4" y="124.8">C81</text>
<text x="78.5" y="120.7">50V</text>
<text x="176.3" y="120.7">PN5120A0HN1/C2,151</text>
<text x="240.9" y="120.5">10pF</text>
<text x="240.9" y="123">50V</text>
<text x="258.7" y="120.5">10pF</text>
<text x="258.7" y="123">50V</text>
<text x="48" y="126">R69</text>
<text x="48" y="130.6">DNP*</text>
<text x="74.4" y="131.9">DNP*</text>
<text x="89.6" y="129.6">R70</text>
<text x="89.6" y="132.1">1%</text>
<text x="89.6" y="134.7">1.69 kOhm</text>
<text x="90.9" y="142.1">C83</text>
<text x="90.9" y="144.6">50V</text>
<text x="90.9" y="147.2">1nF</text>
<text x="89.6" y="158.8">1%</text>
<text x="89.6" y="161.4">1kR</text>
<text x="89.6" y="156.3">R71</text>
<text x="90.9" y="172.5">100nF</text>
<text x="90.9" y="170">C84</text>
<text x="90.9" y="175">50V</text>
<text x="237.3" y="183">Acme_CPU</text>
<text x="237.3" y="185.5">30 NGould St suite 4000</text>
<text x="237.3" y="188.1">Sheridan WY82801</text>
<text x="180.1" y="195.7">6. NFC.SchDoc</text>
</g>
<text font-size="2.3" fill="#ee0e22" x="147.1" y="120.7">7BIT_I2C_ADDR: 0x2F</text>
<text font-size="1.9" fill="#00f" x="190.7" y="36.2" transform="rotate(90 190.7 36.2)">+</text>
</svg>
